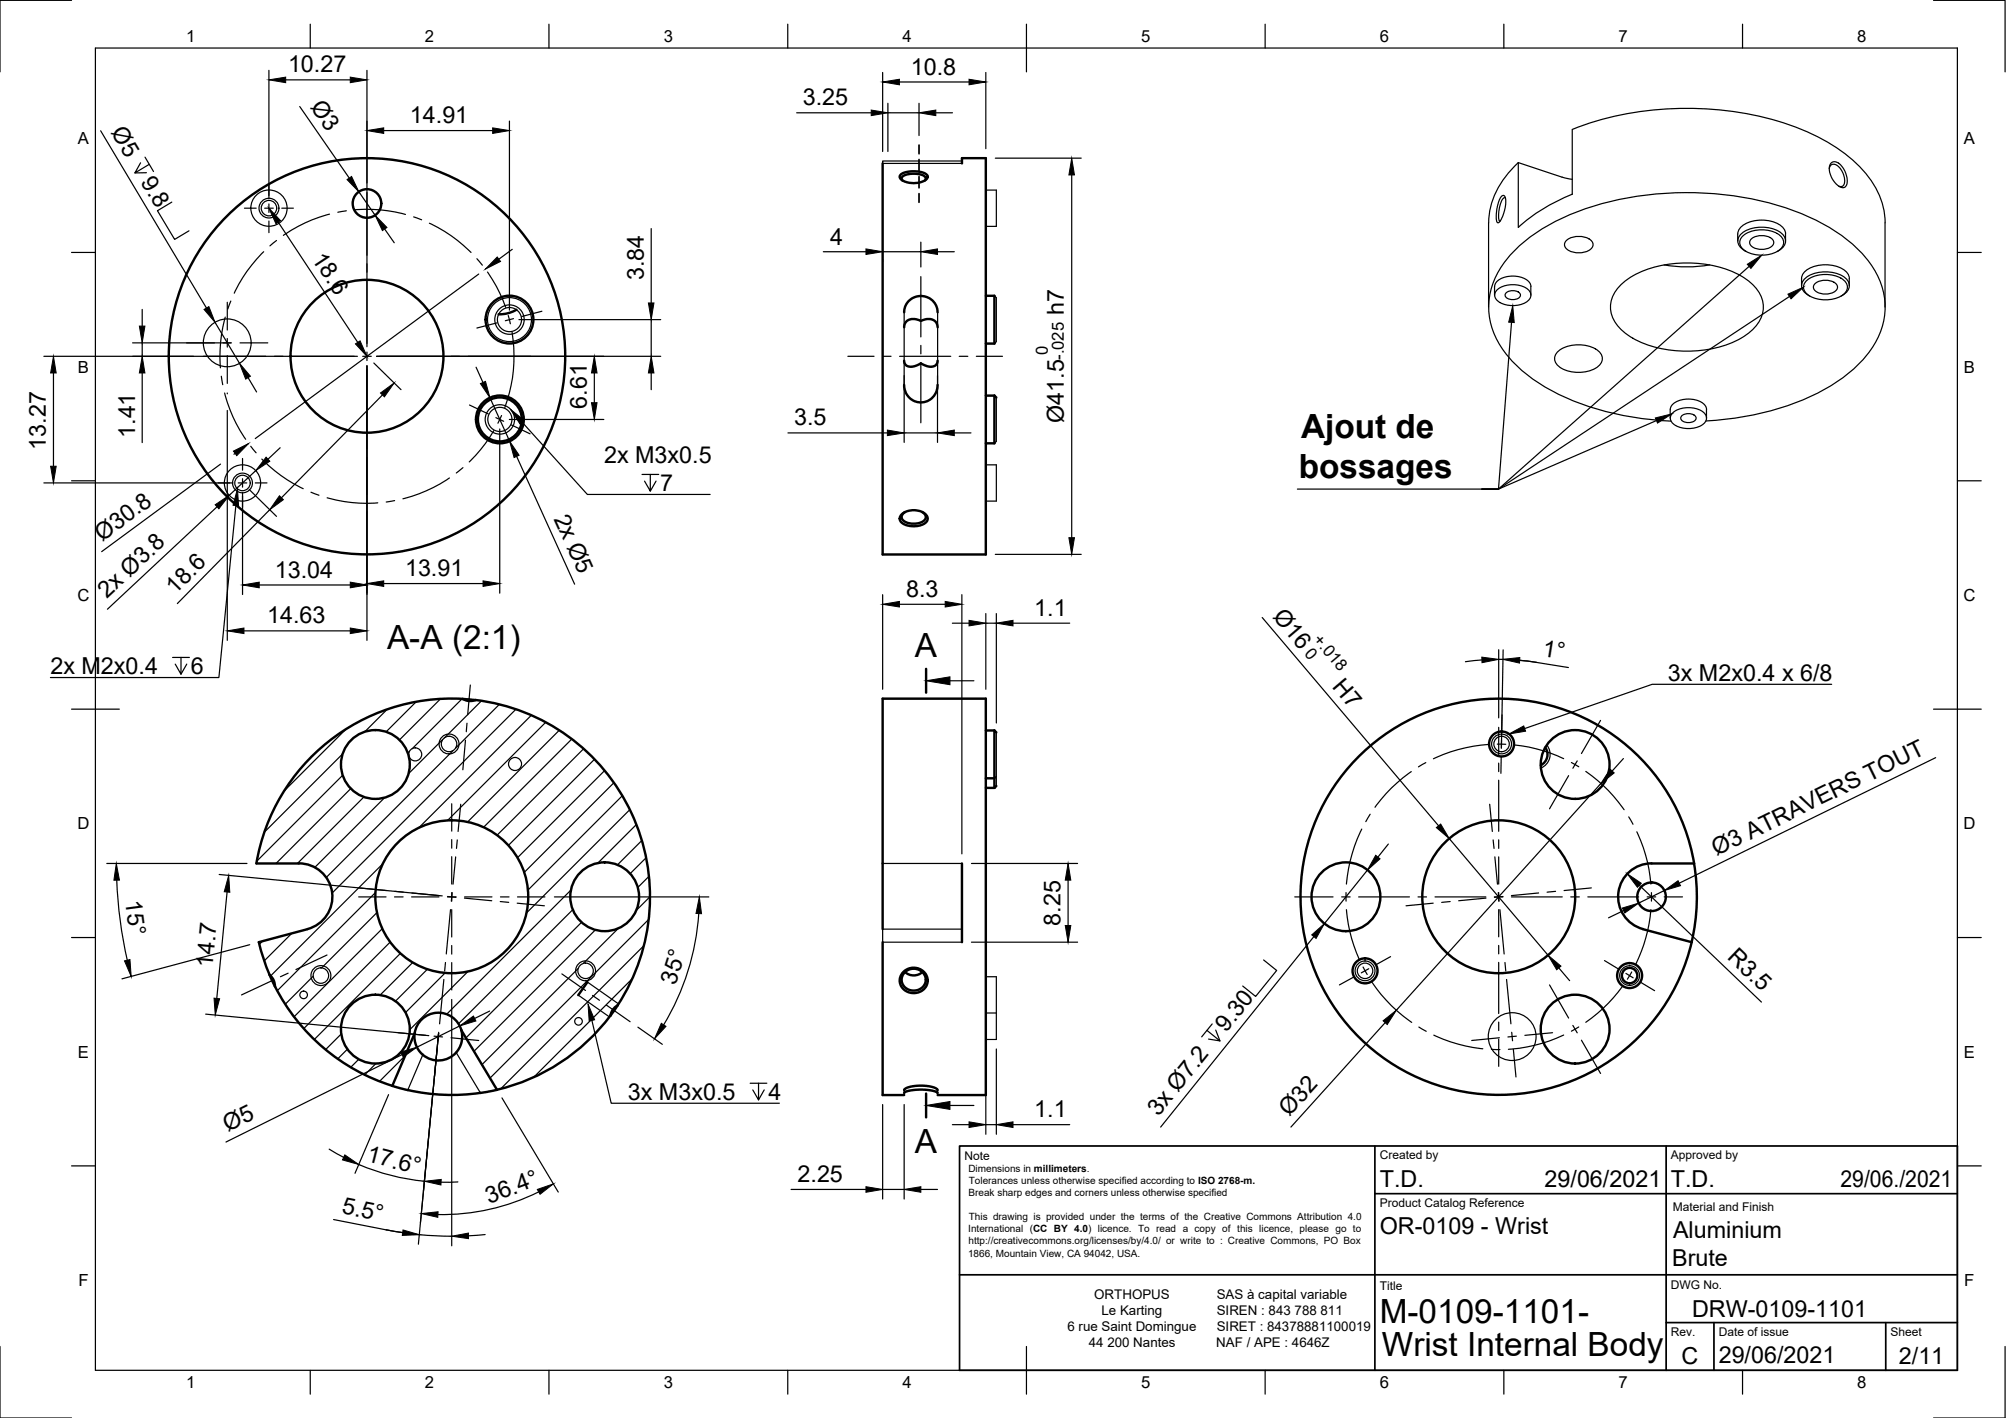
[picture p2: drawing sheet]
<svg xmlns="http://www.w3.org/2000/svg" width="420mm" height="297mm" viewBox="0 0 420 297" stroke-linecap="round" stroke-linejoin="round" font-family="sans-serif">
<!-- layer: Visible -->
<g fill="none" stroke="#000" stroke-width=".25">
<path d="M201.5 33.7h-16.6v.5h16.6M206.5 39.8h2.2v7.6h-2.2M318 34a17.4 17.4 0 0 0-6.2 12.7M329.3 27.1v13.6M329.3 37.6l-2.1-.5-9.2-3v13.5M329.3 27.1a67.2 67.2 0 0 1 49.6 .7 29.2 29.2 0 0 1 14 11.6 15.1 15.1 0 0 1 1.9 7.3M383.1 35.3l.1-.2a1.03 1.03 0 0 1 .9-.7 1.03 1.03 0 0 1 1 .5l.9 1.4 .3 1.1v.8a.81 .81 0 0 1-1.2 .8M383.5 34.2a1.41 1.41 0 0 1 2.1 .5l.9 1.2 .4 1.5a1.34 1.34 0 0 1-1 1.9l-.7-.3-.8-.7-.6-.8-.5-1a2.41 2.41 0 0 1 .2-2.3zM311.8 46.7v17.6M314.5 41.1a.49 .49 0 0 1 .6-.1 .49 .49 0 0 1 .2 .6v1.9l-1 2.6a.51 .51 0 0 1-.7 .5l-.2-.8 .1-2.1 .5-1.7zM315.3 41.5a1.11 1.11 0 0 0-1 1.1l-.4 2.2v1l.3 .6M328.1 50.4a4.3 4.3 0 0 1 5.2 0 1.22 1.22 0 0 1-.5 2.1 4.4 4.4 0 0 1-4.7-.4 1.13 1.13 0 0 1 0-1.7z"/>
<path d="M329.3 40.7a37.5 37.5 0 0 0-11.3 6.9M339.7 59.5a19.9 19.9 0 0 1 12.8-4.4 22.7 22.7 0 0 1 13.4 3.5 7 7 0 0 1 3.3 6.7 8.6 8.6 0 0 1-4.6 5.6 25 25 0 0 1-22.6 0 8.2 8.2 0 0 1-4.7-6.6 6.5 6.5 0 0 1 2.4-4.8zM348.6 55.5a27.3 27.3 0 0 0 9.5 0M364 50.5a3.1 3.1 0 0 1 2.2-3.9 7.5 7.5 0 0 1 6.9 .8 2.89 2.89 0 0 1 .9 3.1M365.1 49.3a6.8 6.8 0 0 1 7.7 0 1.9 1.9 0 0 1 .8 1.9 1.9 1.9 0 0 1-1.4 1.5 7 7 0 0 1-7.1-.4 1.79 1.79 0 0 1 0-3zM365.7 52.7a2.31 2.31 0 0 1-1.4-3.3 6.7 6.7 0 0 1 6.8-1.5 3.3 3.3 0 0 1 2.9 2.6 2.64 2.64 0 0 1-1.8 2.2M366.8 50.1a3.5 3.5 0 0 1 4.6 .3 1.26 1.26 0 0 1-1.2 1.7 3.4 3.4 0 0 1-3.7-.9v-.8zM377.3 58.4a3.4 3.4 0 0 1 3.1-2.7 6.7 6.7 0 0 1 6.6 1.5l.3 1.2M377.3 58.4v1.4M378.5 58.7a6.8 6.8 0 0 1 7.7 0 1.9 1.9 0 0 1 .7 1.8 1.9 1.9 0 0 1-1.3 1.5 7 7 0 0 1-7.1-.4 1.79 1.79 0 0 1 0-2.9zM380.1 59.4a3.5 3.5 0 0 1 4.7 .4 1.26 1.26 0 0 1-1.2 1.6 3.4 3.4 0 0 1-3.7-.9v-.7zM387.3 58.4v1.4"/>
<path d="M394.8 46.7v17.6M189.4 65.4v15.2M196.4 65.4v15.2M208.3 62l.4 .4v9.2l-.4 .4M313 60v1.8M313.1 60a2.9 2.9 0 0 1 2.9-2.1 4.6 4.6 0 0 1 4.6 1.6l.1 .5M313.6 60.7a5.6 5.6 0 0 1 6.5 0 1.57 1.57 0 0 1-.6 2.7 5.7 5.7 0 0 1-5.9-.4 1.46 1.46 0 0 1 0-2.3zM315.4 61.4a2.1 2.1 0 0 1 3.1 .3 1.4 1.4 0 0 1-1.9 1.1 1.24 1.24 0 0 1-1.3-1.1zM320.6 60v1.8M326.4 73.5a7.4 7.4 0 0 1 8.4 0 2.07 2.07 0 0 1 .8 2 2.07 2.07 0 0 1-1.4 1.7 7.5 7.5 0 0 1-7.8-.5 1.94 1.94 0 0 1 0-3.2zM379.1 62a2.31 2.31 0 0 1-1.4-3.3 6.7 6.7 0 0 1 6.7-1.5 3.3 3.3 0 0 1 2.9 2.6 2.64 2.64 0 0 1-1.7 2.2M206.5 97.4h2.2v7.6h-2.2"/>
<path d="M208.7 83.3v9.2l-.4 .4M349.8 87.6v-1.8a2.9 2.9 0 0 1 3-2.1 4.6 4.6 0 0 1 4.5 1.6l.1 2.3M350.4 86.4a5.6 5.6 0 0 1 6.5 0 1.57 1.57 0 0 1-.6 2.7 5.7 5.7 0 0 1-5.9-.4 1.46 1.46 0 0 1 0-2.3zM352.2 87.2a2.1 2.1 0 0 1 3 .2 1.4 1.4 0 0 1-1.8 1.1 1.24 1.24 0 0 1-1.4-1.1zM357.3 88.2a54.7 54.7 0 0 0 28.3-8.8 21.3 21.3 0 0 0 8.8-11.4 15.3 15.3 0 0 0-3.8-14.3 38.6 38.6 0 0 0-18.8-10.8 68.2 68.2 0 0 0-42.2 1.8 33 33 0 0 0-14.9 10.8 15 15 0 0 0 1 18.9 37.3 37.3 0 0 0 18.3 11.1 65.7 65.7 0 0 0 16 2.7M208.7 153.4v11.2M208.7 162.6l-.4 .4M184.9 180.9h16.6M184.9 194.6v2.8h16.6M206.5 204.6h2.2v13.1h-2.2M206.5 212.2h2.2M189.4 228.4v1"/>
<path d="M196.4 228.4v1"/>
<circle cx="56.3" cy="43.6" r="1.62"/>
<circle cx="56.3" cy="43.6" r="3.8"/>
<circle cx="47.6" cy="71.8" r="5"/>
<circle cx="106.7" cy="66.9" r="4.6"/>
<circle cx="106.7" cy="66.9" r="2.53"/>
<circle cx="104.7" cy="87.9" r="2.53"/>
<circle cx="50.8" cy="101.2" r="1.62"/>
<circle cx="50.8" cy="101.2" r="3.8"/>
<circle cx="87" cy="158" r="1.37"/>
<circle cx="94.1" cy="155.8" r="1.62"/>
<circle cx="314.5" cy="155.8" r="1.62"/>
<circle cx="107.9" cy="160" r="1.37"/>
<circle cx="63.6" cy="208.4" r=".79"/>
<circle cx="67.2" cy="204.4" r="1.62"/>
<circle cx="121.2" cy="213.9" r=".79"/>
<circle cx="122.7" cy="203.4" r="1.62"/>
<circle cx="285.9" cy="203.4" r="1.62"/>
<circle cx="316.7" cy="217.1" r="5"/>
</g>
<g fill="none" stroke="#000" stroke-width=".51">
<path d="M184.9 34.2v81.9h21.6v-83h-5v1.1M188.7 36.6l.8-.5 1.2-.2h1.4l1.1 .2a.97 .97 0 0 1 1 1.2l-1 .7-1.1 .3h-1.4l-1.3-.3a.9 .9 0 0 1-.7-1.4zM189 37.8a.71 .71 0 0 1-.1-.8 .71 .71 0 0 1 .7-.4l1.4-.2 1.4 .1a1.31 1.31 0 0 1 1.5 1l-.2 .3M108.2 64.9l-1.6 .7-2.2 .2M189.4 65.4a3.5 3.5 0 0 1 3.5-3.4 3.5 3.5 0 0 1 3.5 3.4M189.4 68.6l.1-.6a2.13 2.13 0 0 1 3.1-.9l.3 .1a2.3 2.3 0 0 1 3.3 .6l.2 .8M189.4 75.6v.4a1.64 1.64 0 0 0 2.5 .6l.3-.1a.89 .89 0 0 1 1.4 0 1.89 1.89 0 0 0 2.7-.4l.1-.5M206.5 62h1.8v10h-1.8M189.4 80.6a3.5 3.5 0 0 0 3.5 3.7 3.5 3.5 0 0 0 3.5-3.7M206.5 82.9h1.8M208.3 82.9v10h-1.8M208.3 82.9l.4 .4"/>
<path d="M188.8 107.8l.1-.1a3.8 3.8 0 0 1 5.3 .5 1.57 1.57 0 0 1-1.6 1.9l-1.1 .1-1.3-.1a1.75 1.75 0 0 1-1.7-1.7zM189.6 107.3a1.12 1.12 0 0 0-.7 1.1 1.12 1.12 0 0 0 .9 1 3.5 3.5 0 0 0 4-.7 1.12 1.12 0 0 0-.6-1.4M96.9 146.4a41.5 41.5 0 0 0-43.2 34.4l8.9 .1a7 7 0 0 1 7 6 7 7 0 0 1-5.2 7.7M96.9 146.4l2.7 .2a3.1 3.1 0 0 1-2.7-.2zM99.6 146.6a41.5 41.5 0 0 1 29.8 63.9M206.5 153h1.8M208.3 153v12M208.3 153l.4 .4M323.7 156.6a2.53 2.53 0 0 1-1 3.7M206.5 163h1.8M206.5 165h1.8M208.7 164.6l-.4 .4"/>
<path d="M64.4 194.6l-10.2 2.8 1.1 3.8 1.1 3M184.9 194.6v-48.2h21.6v83h-10.1M184.9 197.4v32h4.5M201.5 180.9v16.5M354.8 180.9a41.5 41.5 0 0 1-.5 16.5l-10.2-2.8M354.8 180.9h-8.9a7 7 0 0 0-6.9 6 7 7 0 0 0 5.1 7.7M354.8 180.9a41.5 41.5 0 0 0-62.9-28.2 41.5 41.5 0 0 0-2.1 68.9 41.5 41.5 0 0 0 64.5-24.3M56.5 204.2a3.2 3.2 0 0 1 1.1 2.4M56.5 204.2l1.1 2.4M57.6 206.6a41.5 41.5 0 0 0 24.6 20.9M86.8 216.5v1.3a5 5 0 0 0 3.5 4.1 5 5 0 0 0 5.3-1.4M86.8 216.5l-4.6 11"/>
<path d="M96.6 215.8l.2 1.3a5 5 0 0 1-1.3 3.4M96.6 215.8l7.5 12.5-2.1 .4a42.7 42.7 0 0 1-18.4-.8l-1.4-.4M96.6 215.8a5 5 0 0 0-5.1-3.6 5 5 0 0 0-4.6 4.3M123 205.7l-1.9 2.8M127.8 212.8a41.5 41.5 0 0 1-23.7 15.5M128.7 211.1l.7-.5-1.6 2.2 .3-.9zM189.1 203.8l.8-.7 .9-.3h1.1l1 .3 .9 .9 .4 .8 .1 .9-.3 .9-.8 .9-1.3 .5h-1.1l-1.2-.5-.8-.8-.4-1 .1-.8zM189.5 203.7l.8-.6 .8-.2 1 .1 .7 .4 .7 .6 .4 .8v.8l-.4 .8-.7 .7-1 .4h-1l-1-.4-.6-.7-.4-.9 .2-.9zM189.6 203.6a2.71 2.71 0 0 0 3.6 0M189.4 228.4l.2-.3 .6-.3 2.2-.4 2.7 .2 1 .4 .3 .4M189.4 228.9l.9-.4 2.1-.3 2.8 .2 .9 .3 .3 .2"/>
<circle cx="76.9" cy="42.6" r="3"/>
<circle cx="76.9" cy="74.6" r="41.5"/>
<circle cx="76.9" cy="74.6" r="16"/>
<circle cx="106.7" cy="66.9" r="5"/>
<circle cx="104.7" cy="87.9" r="4.6"/>
<circle cx="104.7" cy="87.9" r="5"/>
<circle cx="314.5" cy="155.8" r="2.61"/>
<circle cx="78.6" cy="160.1" r="7.2"/>
<circle cx="329.9" cy="160.1" r="7.2"/>
<circle cx="94.6" cy="187.9" r="16"/>
<circle cx="126.7" cy="187.9" r="7.2"/>
<circle cx="281.9" cy="187.8" r="7.2"/>
<circle cx="313.9" cy="187.8" r="16"/>
<circle cx="345.9" cy="187.9" r="3"/>
<circle cx="78.6" cy="215.6" r="7.2"/>
<circle cx="285.9" cy="203.4" r="2.61"/>
<circle cx="329.9" cy="215.6" r="7.2"/>
<circle cx="341.3" cy="204.4" r="2.61"/>
<circle cx="341.3" cy="204.4" r="1.62"/>
</g>
<!-- layer: Visible Narrow -->
<g fill="none" stroke="#000" stroke-width=".25">
<path d="M194.3 37l-.4 .4M188.8 108.3l-.4 .3M98.2 146.5v.3M324 156.1a3.1 3.1 0 0 1-1.2 4.8M184.9 194.6h16.6M121.1 208.5l6.6 4.5M123 205.7l6.6 4.6M128.4 211.5l.2 .2M193.9 205.2l.4 .2M88.6 220.9l-3.2 7.5M95.5 220.5l5.1 8.4"/>
<circle cx="56.3" cy="43.6" r="2.07"/>
<circle cx="106.7" cy="66.9" r="3.1"/>
<circle cx="104.7" cy="87.9" r="3.1"/>
<circle cx="50.8" cy="101.2" r="2.07"/>
<circle cx="94.1" cy="155.8" r="2.09"/>
<circle cx="314.5" cy="155.9" r="2.07"/>
<circle cx="67.2" cy="204.4" r="2.09"/>
<circle cx="122.7" cy="203.4" r="2.09"/>
<circle cx="285.9" cy="203.4" r="2.07"/>
<circle cx="341.3" cy="204.4" r="2.07"/>
</g>
<!-- layer: Border -->
<g fill="none" stroke="#000" stroke-width=".25">
<path d="M15 .1h-15v15M20 10.1h390v276.9h-390zM65 5.1v5M115 5.1v5M165 5.1v5M215 5.1v10M265 5.1v5M315 5.1v5M365 5.1v5M405 .1h15v15M15 52.9h5M410 52.9h5"/>
<path d="M15 100.7h5M410 100.7h5M15 148.6h10M405 148.6h10M15 196.4h5M410 196.4h5M15 244.2h5M410 244.2h5M0 282.1v14.9h15M65 287v5M115 287v5M165 287v5"/>
<path d="M215 282.1v9.9M265 287v5M315 287v5M365 287v5M420 282.1v14.9h-15"/>
</g>
<!-- layer: TitleBlock -->
<path d="M201 240.1h209v46.9h-209zM288 250h122M288 240.1v46.9M349 240.1v46.9M201 267h209M349 277.1h61M359 277.1v9.9M395 277.1v9.9" fill="none" stroke="#000" stroke-width=".36"/>
<!-- layer: Center Lines -->
<g fill="none" stroke="#000" stroke-width=".25">
<path d="M56.3 38.5v2.4M51.2 43.6h2.5M55.2 52.7a29.5 29.5 0 0 0-6.1 8.7M55.4 43.6h1.8M56.3 42.7v1.8M56.3 46.3v2.4M57.9 50.4l-1.4 1.1M59 43.6h2.4M69 44.9a30 30 0 0 0-9.6 4.4M72.5 44.2l-1.7 .3M74.3 43.9a30.1 30.1 0 0 1 10.6 1M76.9 40.3v13.2"/>
<path d="M76.9 55.3v1.7M76.9 58.8v13.2M86.6 45.4l1.7 .6M89.9 46.8a30.1 30.1 0 0 1 8.8 6.1M99.9 54.2l1.1 1.3M102.1 57l.2 .3a30.1 30.1 0 0 1 3.6 7.1M192.9 57.9v12.7M39.1 71.8h5.8M42.6 74.6h13.1M46.4 78.8l.3 1.8M46.7 71.8h1.8M47.2 66.4a30.6 30.6 0 0 0-1 10.7"/>
<path d="M47.6 63.3v5.8M47.6 70.9v1.8M47.6 74.5v5.8M48.3 63.1l-.6 1.6M50.3 71.8h5.8M57.5 74.6h1.8M61 74.6h13.2M76 74.6h1.8M76.9 73.8v1.7M76.9 77.3v13.2M79.5 74.6h13.2M94.5 74.6h1.7"/>
<path d="M98 74.6h13.2M104.1 67.6l-4.2 1.1M106.4 66.1l.5 1.7M107.3 69.6a30.8 30.8 0 0 1-1.6 15.8M107.5 66.7l-1.7 .5M113.5 65.2l-4.2 1.1M177.6 74.6h5.5M184.8 74.6h1.8M188.4 74.6h10.7M192.9 72.4v1.7M192.9 75.9v12.7M200.9 74.6h1.8"/>
<path d="M204.5 74.6h5.5M47.1 82.3a29.4 29.4 0 0 0 4.4 9.7M50.8 96v2.5M52.5 93.5l1.1 1.4M54.8 96.2a30.4 30.4 0 0 0 8.7 6.2M76.9 92.2v1.8M76.9 95.8v13.1M97 98l-1.4 1.1M98.3 84.8l4 1.9M103.4 90.2a29.9 29.9 0 0 1-5.1 6.6M103.9 87.5l1.6 .8M105.1 87l-.8 1.7"/>
<path d="M107.1 89l3.9 1.9M45.7 101.2h2.4M49.9 101.2h1.8M50.8 100.3v1.8M50.8 103.9v2.4M53.5 101.2h2.4M65.1 103.1l1.7 .6M68.5 104.3a29.7 29.7 0 0 0 10.6 1M82.7 104.9l-1.8 .3M94.1 100.1a30.3 30.3 0 0 1-9.7 4.4M97.5 155.1l-.6 6.2M97.8 151.5l-.1 1.8"/>
<path d="M98.5 143.5l-.5 6.2M298.6 159.8l-1.5 .8M311.8 155.9a31.9 31.9 0 0 0-11.6 3M313.6 155.9h1.8M313.9 152.4v5.7M313.9 159.9v1.7M314.4 158.6v3.4M314.5 155v1.8M314.6 149.8l-.1 3.4M317.2 156a32 32 0 0 1 10.3 2.9M329.1 159.7l1.6 .9M330.3 159.4l-.9 1.5"/>
<path d="M335.2 150.9l-4 6.9M94.6 168.4v5.7M94.6 175.9v1.8M94.6 179.5v5.7M95.4 179.5l-.5 5.7M95.8 175.9l-.2 1.8M96.5 168.5l-.6 5.7M285.2 173.7a32.4 32.4 0 0 0-3.2 11.5M287 170.6l-.9 1.5M295.6 161.6a30.8 30.8 0 0 0-7.6 7.5M312 168.5l.6 5.7M312.7 175.9l.2 1.8"/>
<path d="M313.1 179.5l.5 5.7M313.9 163.4v10.7M313.9 175.9v1.8M313.9 179.5v5.7M328.5 162.5l-4 6.9M332.1 161.6a31.6 31.6 0 0 1 8.1 8M341.1 171.1l.9 1.6M342.8 174.3a31.4 31.4 0 0 1 3 10.9M75.1 187.9h5.8M75.2 186l5.7 .5M82.6 187.9h1.8M82.7 186.7l1.8 .2"/>
<path d="M86.2 187.9h5.7M86.3 187.1l5.7 .5M93.7 187.9h1.8M93.7 187.8l1.8 .2M94.4 190.5l-.9 9.3M94.6 187v1.8M94.6 190.5v5.8M94.6 198.1v1.8M94.7 187l-.2 1.8M97.3 188.1l5.7 .6M97.3 187.9h5.7M104.8 188.9l1.8 .1"/>
<path d="M104.8 187.9h1.8M108.3 189.2l5.7 .5M108.4 187.9h5.7M271.2 187.9h8M281 187.9h1.8M281.9 187v1.8M282 190.5l.4 3.1 .7 3 1.6 4.4M284.6 187.9h10.6M297 187.9h1.8M300.2 189.2l-5.7 .5M300.6 187.9h10.6M303.7 188.9l-1.7 .1"/>
<path d="M311.2 188.1l-5.7 .6M313 187.9h1.8M313.8 187l.2 1.8M313.9 187v1.8M313.9 190.5v5.7M313.9 198v1.8M314.2 190.5l.8 9.3M314.8 187.8l-1.8 .2M316.6 187.9h10.6M322.3 187.1l-5.7 .5M325.8 186.7l-1.8 .2M329 187.9h1.8"/>
<path d="M332.6 187.9h10.6M333.3 186l-5.7 .5M345 187.9h1.8M345.8 190.5a32.5 32.5 0 0 1-3.2 11.5M345.9 187v1.8M348.6 187.9h3.8M57.1 205.4l-6.5 3M60.3 203.9l-1.6 .7M68.5 200.1l-6.5 3M83.4 216.3l5.7 .6M90.9 217.1l1.8 .1M91.5 219.8l-.5 5.8"/>
<path d="M91.9 216.2l-.2 1.8M93 205.2l-.9 9.3M93.3 201.6l-.2 1.8M94.5 217.4l5.8 .6M94.6 201.6v5.8M117.7 204l4.9 3.5M124.1 208.5l1.5 1M127 210.6l5 3.4M283.5 204.7l-3 1.6M285.5 202.6l.9 1.5M286.7 202.9l-1.6 .9M287.3 205.7a31.6 31.6 0 0 0 8.4 8.5"/>
<path d="M291.3 200.4l-3.1 1.7M297.2 215.1l1.5 .9M300.3 216.8a31.8 31.8 0 0 0 10.3 2.9M312.4 219.8l1.8 .1M313.9 201.6v10.7M313.9 214.1v1.8M313.9 217.7v5.7M314 217.4l-5.7 .6M315.2 201.6l.2 1.8M315.6 205.2l.9 9.3M316.6 216.2l.2 1.8M317 219.8l.5 5.8"/>
<path d="M317.6 217.1l-1.8 .1M324.5 206.3l4 7M325.2 216.3l-5.8 .6M327.5 216.8a31.8 31.8 0 0 1-11.6 3M329.4 214.8l.9 1.6M330.7 215.1l-1.6 .9M331.2 217.9l4 7M336.1 201.2l2.9 1.8M339.8 206.6l-1.9 2.4-2.1 2.2-3.7 3M340.6 203.9l1.5 .9M341.8 203.6l-.9 1.5M343.6 205.7l3 1.8"/>
</g>
<!-- layer: Dimensions -->
<g fill="none" stroke="#000" stroke-width=".25">
<path d="M56.3 14.7v26.9M59.8 16.7h13.6M76.9 14.7v57.9M184.9 15.2v16.5M188.4 17.2h14.6M206.5 15.2v15.9M21.1 27.4l22.1 37.1M29.4 34.1l-1.1 2.1 3-1.8M30.4 32.9l1.8 3M30.7 36.2h-2.4M62.8 22.3l10.4 15M80.4 27.4h22.8"/>
<path d="M106.7 25.4v39.6M166.9 23.6h15.6M186 21.6v10.1M186 23.6h6.5M192.5 21.6v6.8M196 23.6h3.5M208.5 33.1h18M224.5 36.6v76M36 42.3l-3 1.8 3.6 6.1 3-1.8M58.3 46.5l16.6 25.2M75.2 40.2l3.4 4.9M80.6 48l2 2.8"/>
<path d="M100.3 57.4l-46.8 34.5M107.3 52.2l-2.8 2.1M136.4 47.9v15.6M172.4 52.7h9M184.9 54.3v.4M184.9 52.7h8M192.9 50.7v5.2M196.4 52.7h3.5M9.2 74.6h65.7M11.2 78.1v19.6M27.8 71.8h20.5M29.8 64.8v3.5"/>
<path d="M29.8 71.8v2.8M29.8 78.1v14.6M45 67.5l5.2 8.6M52 79.1l1.7 3M76.9 76.6v57.5M78.3 76l5.7 5.6M78.9 74.6h59.5M99.7 76.9l1.5 3.2M108.7 67h29.7M124.5 78.1v6.3M136.4 67v7.6M136.4 78.1v3.5"/>
<path d="M189.4 78.7v14M196.4 78.7v14M46.2 97.2l-24.9 18.4M47.6 82.3v.2M47.6 86v48.1M49.3 95l-.3 .2M53.6 98.6l-5.6 5.2M58.7 93.8l-2.6 2.4M80.1 82.7l-21.2 21.6M102.6 83.3l4.1 9.1M104.7 89.9v34.4M106.7 87.9h19.8"/>
<path d="M108.2 95.6l12.2 26.8M165 90.7h20.9M189.4 90.7h7M199.9 90.7h3.5M9.2 101.2h39.6M45.5 106.2l-23 21.4M50.8 103.2v21.3M52.2 102.6l5.7 5.6M56.5 106.8l-19.4 19.6M208.5 116.1h18M51.1 132.2h22.3M54.3 122.5h19.1"/>
<path d="M80.4 122.2h20.8M184.9 124.6v19.8M188.4 126.6h9.6M199.5 130.5h3.5M201.5 124.6v54.3M206.5 128.5v15.9M206.5 130.5h2.2M208.7 128.5v23M212.2 130.5h11.8M264.4 129.4l36.9 43.6M310.4 138.2l-3.5 .4M313.9 136.1v14.3"/>
<path d="M313.9 138.1l3.5 .1 4.4 .5M314.8 136.1l-.3 20.5M318.3 138.3l3.5 .4M321.8 138.8l6.7 1M340 158.9l-2.3 2.6M405.4 158.7l-53.7 26.3M290.8 176.8l-2.2 2.7M303.6 175.7l20.6 24.4M335.3 164.1l-42.8 47.5M22.4 180.9h29.3M24.5 184.4l.6 7.8 .8 5.1 .8 3.8M45.9 183.2l46.7 4.5"/>
<path d="M47.6 186.9l-2.2 22.3M52.3 197.9l-26.8 7.1M116.1 187.9h32.4M146.4 191.4a51.8 51.8 0 0 1-7.4 23.3M203.5 180.9h22.2M203.5 197.4h22.2M223.7 184.4v9.5M275.2 196.2l-32.1 39.9M286.4 182.3l-9 11.2M340.1 190.7l-3.2 1.6M343.4 185.4l25.5 24.5M348.6 186.5l-5.4 2.7"/>
<path d="M43.1 212.4l46.7 4.5M91.9 216.5l-4.3 44.1M94.6 209.4v51.6M96.3 214.9l-9 4.5M102.6 211.8l-3.2 1.5M133.6 215.2l5.1 3.6M206.5 219.7v17.9M208.7 219.7v17.9M252.8 215.8l2.7 2.2-2.4-.3M253.9 214.5l-2.2 2.7M254.6 215.8l.9 2.2M264.7 201.1l2.7 2.2-4.4 5.4-2.7-2.1"/>
<path d="M290.1 214.2l-19.7 21.9M326.5 202.8l2.3 2.6M81.4 229.3l-7 16.5M84.2 220.9l-36.9 18.3M105.1 230l11.8 19.7M184.9 231.4v19.8M189.4 231.4v19.8M199.5 235.6h3.5M206.5 235.6h2.2M212.2 235.6h11.8M68.9 240.7l3.1 1.7M69.9 255.5l11 2.1"/>
<path d="M75.2 243.9a46.4 46.4 0 0 0 13.7 3.5M80.9 257.6a71.1 71.1 0 0 0 13.7 1.4M80.9 257.6l3.4 .6M95.9 247.6h-3.5M101.6 258.6l-3.5 .3M112.8 249.7a45.4 45.4 0 0 1-21.1 4.7M165.7 249.2h15.7M184.9 249.2h4.5M192.9 249.2h3.5"/>
</g>
<g fill="#000" stroke="#000" stroke-width=".21">
<path d="M56.3 16.7l3.5-.5v1.1zM73.4 16.2l3.5 .5-3.5 .6zM184.9 17.2l3.5-.6v1.2zM203 16.6l3.5 .6-3.5 .6zM72.7 37.6l.9-.6 1.6 3.2zM76.9 27.4l3.5-.6v1.1zM103.2 26.8l3.5 .6-3.5 .5zM182.5 23.1l3.5 .5-3.5 .6zM192.5 23.6l3.5-.5v1.1zM224.5 33.1l.5 3.5h-1.1zM56.3 43.6l2.5 2.6-1 .6zM78.6 45.1l2.4 2.6-.9 .6z"/>
<path d="M104.1 53.8l.7 1-3.1 1.6zM181.4 52.1l3.5 .6-3.5 .6zM192.9 52.7l3.5-.6v1.2zM11.2 74.6l.6 3.5h-1.2zM29.2 68.3h1.2l-.6 3.5zM29.8 74.6l.6 3.5h-1.2zM42.7 64.8l1.1-.6 1.2 3.3zM50.2 76.1l2.3 2.7-1 .6zM74.4 72l1-.6 1.5 3.2zM100.6 80.4l1.1-.5 .9 3.4zM124.5 74.6l.6 3.5h-1.2zM136.4 74.6l.6 3.5h-1.2z"/>
<path d="M135.8 63.5h1.2l-.6 3.5zM10.6 97.7h1.2l-.6 3.5zM48.9 94.5l3.2-1.6-2.5 2.5zM55.7 95.8l.8 .8-2.9 2zM79.7 82.3l2.8-2.1-2 2.9zM106.7 92.4l2 3-1 .4zM123.9 84.4h1.2l-.6 3.5zM185.9 90.1l3.5 .6-3.5 .6zM196.4 90.7l3.5-.6v1.2zM45.1 105.7l2.9-1.9-2.2 2.8zM58.5 103.9l.9 .8-2.9 2.1zM223.9 112.6h1.1l-.5 3.5z"/>
<path d="M47.6 132.2l3.5-.6v1.1zM50.8 122.5l3.5-.6v1.2zM73.4 131.6l3.5 .6-3.5 .5zM73.4 121.9l3.5 .6-3.5 .6zM76.9 122.2l3.5-.5v1.1zM101.2 121.7l3.5 .5-3.5 .6zM184.9 126.6l3.5-.6v1.2zM198 126l3.5 .6-3.5 .6zM203 129.9l3.5 .6-3.5 .6zM208.7 130.5l3.5-.6v1.2zM310.4 137.7l3.5 .4-3.5 .7zM314.8 138.1l3.5-.4v1.2z"/>
<path d="M288.1 179.2l1 .7-2.7 2.4zM300.8 173.4l1-.8 1.8 3.1zM337.2 161.1l.9 .8-2.8 2.2zM24.4 180.9l.6 3.5h-1.1zM47.9 183.4l.2 3.5-1.1-.1zM146.5 187.9l.4 3.5h-1.1zM223.7 180.9l.6 3.5h-1.2zM223.1 193.9h1.2l-.6 3.5zM274.7 195.8l2.7-2.3-1.7 3.1zM339.8 190.2l3.4-1-2.9 2zM340.8 183l3 2-.8 .9zM348.6 186.5l2.9-2 .5 1z"/>
<path d="M26.1 201.3l1.1-.3 .3 3.5zM44.8 209.1l1.2 .1-.9 3.4zM96.3 214.9l2.9-2.1 .5 1.1zM138.5 214.4l1 .6-2.4 2.6zM289.7 213.8l2.8-2.2-1.9 3zM324.2 200.1l2.7 2.3-.8 .7zM83.9 220.4l3.4-1-2.8 2zM203 235l3.5 .6-3.5 .6zM208.7 235.6l3.5-.6v1.2zM72.2 241.9l2.9 2-3.4-.9zM84.4 257.6l3.4 1-3.5 .2zM88.2 254.2l3.6-.4-.1 1.2z"/>
<path d="M88.9 247.4l3.5-.3v1.1zM94.6 259l3.5-.7v1.2zM112.5 249.2l3.4-1.2-2.8 2.2zM181.4 248.6l3.5 .6-3.5 .6zM189.4 249.2l3.5-.6v1.2z"/>
</g>
<!-- layer: Annotations -->
<path d="M366 55.4l3-1.9-2.3 2.7zM316.8 64l.4 3.6-1.2-.1zM374.5 61.6l3.2-1.4-2.6 2.4zM107 85.8l2.8 2.2-.9 .8zM346.7 87.6l3.5-.9-3 1.9zM49.7 102.4l.3 3.5-1.2-.1zM194 142.6l5-.8v1.6zM316 153.8l3.2-1.7 .3 1.1zM123.2 210.3l1.3 3.3-1.1 .3zM194 231.6l5-.9v1.7z" fill="#000" stroke="#000" stroke-width=".21"/>
<g fill="none" stroke="#000" stroke-width=".25">
<path d="M366.4 55.8l-52.5 46.7h-3.5M316.6 67.5l-2.7 35h-42.2M374.8 62.1l-60.9 40.4h-3.5M109.3 88.4l13.7 15.2h25.7M134.5 99.4h3.5M136.2 99.4v3.5l-1.2-2.1M346.9 88.1l-33 14.4h-3.5M49.4 105.9l-3.6 36h-35.2M137.4 100.8l-1.2 2.1M36.2 137.7h3.5M37.9 137.7v3.5l-1.2-2.1M39.1 139.1l-1.2 2.1"/>
<path d="M199 142.6h5M383.6 143.3h-37.5l-26.8 9.3M124 213.7l4 17.4h35.2M157.1 226.9h3.5M158.9 226.9v3.5l-1.2-2.1M160.1 228.3l-1.2 2.1M199 231.6h5"/>
</g>
<!-- layer: Hatching -->
<g fill="none" stroke="#000" stroke-width=".25">
<path d="M71.8 157.9l-16.4 16.4M72.3 152.9l-12.7 12.7M81 148.7l-4.6 4.6M85.7 157.4l-.3 .3M87.1 147.1l-6.2 6.2M92.2 146.4l-8.5 8.6M92.7 154.9l-7.1 7.2M94.8 157.3l-26.5 26.5M96.7 146.4l-10.4 10.4M100.8 146.8l-7.7 7.8M104.6 147.6l-9.2 9.1M108 148.6l-38.4 38.5"/>
<path d="M111.3 149.8l-23.6 23.7M114.3 151.3l-20.6 20.6M117.1 153l-19.2 19.2M119.7 154.8l-18.4 18.5M122.2 156.9l-18.1 18.1M124.5 159.1l-18 18M71.8 162.4l-18 18M73.5 165.2l-15.7 15.7M76.2 166.9l-13.9 14M80.6 167.1l-14.7 14.6M126.6 161.4l-18.2 18.3M128.6 164l-18.8 18.8"/>
<path d="M130.3 166.7l-19.7 19.8M131.9 169.6l-21.6 21.7M133.3 172.7l-8.1 8.1M134.4 176.1l-5.1 5.1M135.3 179.7l-3.3 3.3M55 197.2l-.7 .6M61.1 195.5l-5.7 5.8M78.7 187l-20.6 20.5M79 191.1l-11.6 11.7M80.1 194.5l-18.5 18.5M80.2 180.9l-23.5 23.5M81.7 197.3l-18.1 18.2"/>
<path d="M83.9 199.7l-18.1 18M119.6 186.5l-26 26M120 190.6l-24 23.9M121.8 193.2l-24.2 24.2M124.7 194.8l-25.4 25.4M129.5 194.5l-7.3 7.3M134.8 198.1l-29.9 30M135.8 192.6l-33.2 33.2M135.9 183.6l-2.3 2.3M136.1 187.9l-2.9 2.9M65.6 204.5l-5.8 5.9M71.5 216.6l-3.3 3.3"/>
<path d="M72.8 219.8l-2.1 2M86.4 201.6l-6.8 6.9M89.5 203l-6.7 6.7M93.2 203.8l-8.3 8.3M98 203.5l-12.2 12.2M121.1 202.9l-20.2 20.1M132.4 205l-20.6 20.6M75.1 221.9l-1.6 1.7M78.7 222.8l-2.3 2.4M84.8 221.2l-5.3 5.3"/>
</g>
<!-- layer: Annotations -->
<path d="M194 140.1v5M194 229.1v5" fill="none" stroke="#000" stroke-width=".51"/>
<!-- layer: Sketch1 -->
<path d="M192.5 30.4v1.8M192.5 33.4v2.4M192.5 37v2.4M192.5 40.6v1.8" fill="none" stroke="#000" stroke-width=".36"/>
<g font-size="7">
<text x="272.5" y="91.7">Ajout de</text>
<text x="272" y="100.1">bossages</text>
<text x="81.1" y="135.9">A-A (2:1)</text>
<text x="191.6" y="137.6">A</text>
<text x="191.6" y="241.6">A</text>
<text x="289" y="277.1">M-0109-1101-</text>
<text x="289.5" y="284.1">Wrist Internal Body</text>
</g>
<g font-size="4.9">
<text x="60.3" y="15.2">10.27</text>
<text x="190.8" y="15.6">10.8</text>
<text x="64.9" y="22.4" transform="rotate(55 64.9 22.4)">Ø3</text>
<text x="168.1" y="22.1">3.25</text>
<text x="23.2" y="27.7" transform="rotate(59 23.2 27.7)">Ø5</text>
<text x="85.9" y="25.8">14.91</text>
<text x="29.3" y="38" transform="rotate(59 29.3 38)">9.8</text>
<text x="173.9" y="51.2">4</text>
<text x="65.2" y="54.2" transform="rotate(57 65.2 54.2)">18.6</text>
<text x="134.8" y="58.7" transform="rotate(-90 134.8 58.7)">3.84</text>
<text x="222.8" y="66.1" transform="rotate(-90 222.8 66.1)">h7</text>
<text x="122.9" y="85.6" transform="rotate(-90 122.9 85.6)">6.61</text>
<text x="166.3" y="89.1">3.5</text>
<text x="222.8" y="88.6" transform="rotate(-90 222.8 88.6)">Ø41.5</text>
<text x="9.6" y="94.2" transform="rotate(-90 9.6 94.2)">13.27</text>
<text x="28.3" y="91.7" transform="rotate(-90 28.3 91.7)">1.41</text>
<text x="126.5" y="97.1">2x M3x0.5</text>
<text x="138.3" y="102.9">7</text>
<text x="21.4" y="113.5" transform="rotate(-36 21.4 113.5)">Ø30.8</text>
<text x="115.9" y="108.6" transform="rotate(66 115.9 108.6)">2x Ø5</text>
<text x="22.4" y="125.5" transform="rotate(-43 22.4 125.5)">2x Ø3.8</text>
<text x="36.7" y="124.7" transform="rotate(-45 36.7 124.7)">18.6</text>
<text x="57.6" y="121">13.04</text>
<text x="84.8" y="120.7">13.91</text>
<text x="189.8" y="125">8.3</text>
<text x="56" y="130.6">14.63</text>
<text x="216.6" y="129">1.1</text>
<text x="266.5" y="129.3" transform="rotate(50 266.5 129.3)">Ø16</text>
<text x="323" y="137.4" transform="rotate(9 323 137.4)">1°</text>
<text x="10.6" y="141.2">2x M2x0.4</text>
<text x="40" y="141.2">6</text>
<text x="278.9" y="144" transform="rotate(50 278.9 144)">H7</text>
<text x="349.3" y="142.6">3x M2x0.4 x 6/8</text>
<text x="359.5" y="179.4" transform="rotate(-26 359.5 179.4)">Ø3 ATRAVERS TOUT</text>
<text x="26.2" y="188.8" transform="rotate(82 26.2 188.8)">15°</text>
<text x="222.1" y="193.9" transform="rotate(-90 222.1 193.9)">8.25</text>
<text x="44.5" y="202.7" transform="rotate(-85 44.5 202.7)">14.7</text>
<text x="361.6" y="200.7" transform="rotate(44 361.6 200.7)">R3.5</text>
<text x="141.5" y="206.5" transform="rotate(-72 141.5 206.5)">35°</text>
<text x="256.8" y="216.4" transform="rotate(-51 256.8 216.4)">9.30</text>
<text x="131.5" y="230.4">3x M3x0.5</text>
<text x="161" y="230.4">4</text>
<text x="47.8" y="237.2" transform="rotate(-26 47.8 237.2)">Ø5</text>
<text x="216.6" y="234.1">1.1</text>
<text x="242.6" y="234.1" transform="rotate(-51 242.6 234.1)">3x Ø7.2</text>
<text x="270" y="234" transform="rotate(-48 270 234)">Ø32</text>
<text x="76.6" y="243.3" transform="rotate(14 76.6 243.3)">17.6°</text>
<text x="167" y="247.6">2.25</text>
<text x="289" y="248.5">T.D.</text>
<text x="323.5" y="248.5">29/06/2021</text>
<text x="350" y="248.5">T.D.</text>
<text x="385.5" y="248.5">29/06./2021</text>
<text x="71.4" y="254.2" transform="rotate(11 71.4 254.2)">5.5°</text>
<text x="102.4" y="252.1" transform="rotate(-20 102.4 252.1)">36.4°</text>
<text x="289" y="258.6">OR-0109 - Wrist</text>
<text x="350.4" y="259.4">Aluminium</text>
<text x="350.2" y="265.2">Brute</text>
<text x="354.4" y="275.8">DRW-0109-1101</text>
<text x="352.2" y="285.7">C</text>
<text x="360" y="285.5">29/06/2021</text>
<text x="397.7" y="285.7">2/11</text>
</g>
<g font-size="3.5">
<text x="39" y="8.8">1</text>
<text x="89" y="8.8">2</text>
<text x="139" y="8.8">3</text>
<text x="189" y="8.8">4</text>
<text x="239" y="8.8">5</text>
<text x="289" y="8.8">6</text>
<text x="339" y="8.8">7</text>
<text x="389" y="8.8">8</text>
<text x="16.3" y="30.2">A</text>
<text x="411.3" y="30.2">A</text>
<text x="219.4" y="74.3" transform="rotate(-90 219.4 74.3)">0</text>
<text x="222.8" y="75.4" transform="rotate(-90 222.8 75.4)">-.025</text>
<text x="16.3" y="78">B</text>
<text x="411.3" y="78">B</text>
<text x="16.2" y="125.9">C</text>
<text x="411.2" y="125.9">C</text>
<text x="273.1" y="137.1" transform="rotate(50 273.1 137.1)">0</text>
<text x="274.9" y="134" transform="rotate(50 274.9 134)">+.018</text>
<text x="16.2" y="173.7">D</text>
<text x="411.2" y="173.7">D</text>
<text x="16.3" y="221.6">E</text>
<text x="411.3" y="221.6">E</text>
<text x="16.4" y="269.4">F</text>
<text x="411.4" y="269.4">F</text>
<text x="39" y="290.8">1</text>
<text x="89" y="290.8">2</text>
<text x="139" y="290.8">3</text>
<text x="189" y="290.8">4</text>
<text x="239" y="290.8">5</text>
<text x="289" y="290.8">6</text>
<text x="339" y="290.8">7</text>
<text x="389" y="290.8">8</text>
</g>
<g font-size="2.8">
<text x="229.2" y="272.1">ORTHOPUS</text>
<text x="230.7" y="275.4">Le Karting</text>
<text x="254.8" y="272.1">SAS à capital variable</text>
<text x="254.8" y="275.4">SIREN : 843 788 811</text>
<text x="223.6" y="278.8">6 rue Saint Domingue</text>
<text x="254.8" y="278.8">SIRET : 84378881100019</text>
<text x="228" y="282.1">44 200 Nantes</text>
<text x="254.8" y="282.2">NAF / APE : 4646Z</text>
</g>
<g font-size="2.5">
<text x="202" y="243">Note</text>
<text x="289" y="242.9">Created by</text>
<text x="350" y="242.9">Approved by</text>
<text x="289" y="252.8">Product Catalog Reference</text>
<text x="350.4" y="253.6">Material and Finish</text>
<text x="289" y="270.2">Title</text>
<text x="350" y="270.1">DWG No.</text>
<text x="350" y="279.9">Rev.</text>
<text x="360" y="279.9">Date of issue</text>
<text x="396" y="279.9">Sheet</text>
</g>
<g font-size="2.1">
<text x="202.8" y="245.6">Dimensions in millimeters.</text>
<text x="202.8" y="250.6">Break sharp edges and corners unless otherwise specified</text>
<text x="202.9" y="248.1">Tolerances unless otherwise specified according to ISO 2768-m.</text>
<text x="202.9" y="255.6">This drawing is provided under the terms of the Creative Commons Attribution 4.0</text>
<text x="202.8" y="263.2">1866, Mountain View, CA 94042, USA.</text>
<text x="202.8" y="258.2">International (CC BY 4.0) licence. To read a copy of this licence, please go to</text>
<text x="202.8" y="260.7">http://creativecommons.org/licenses/by/4.0/ or write to : Creative Commons, PO Box</text>
</g>
</svg>
